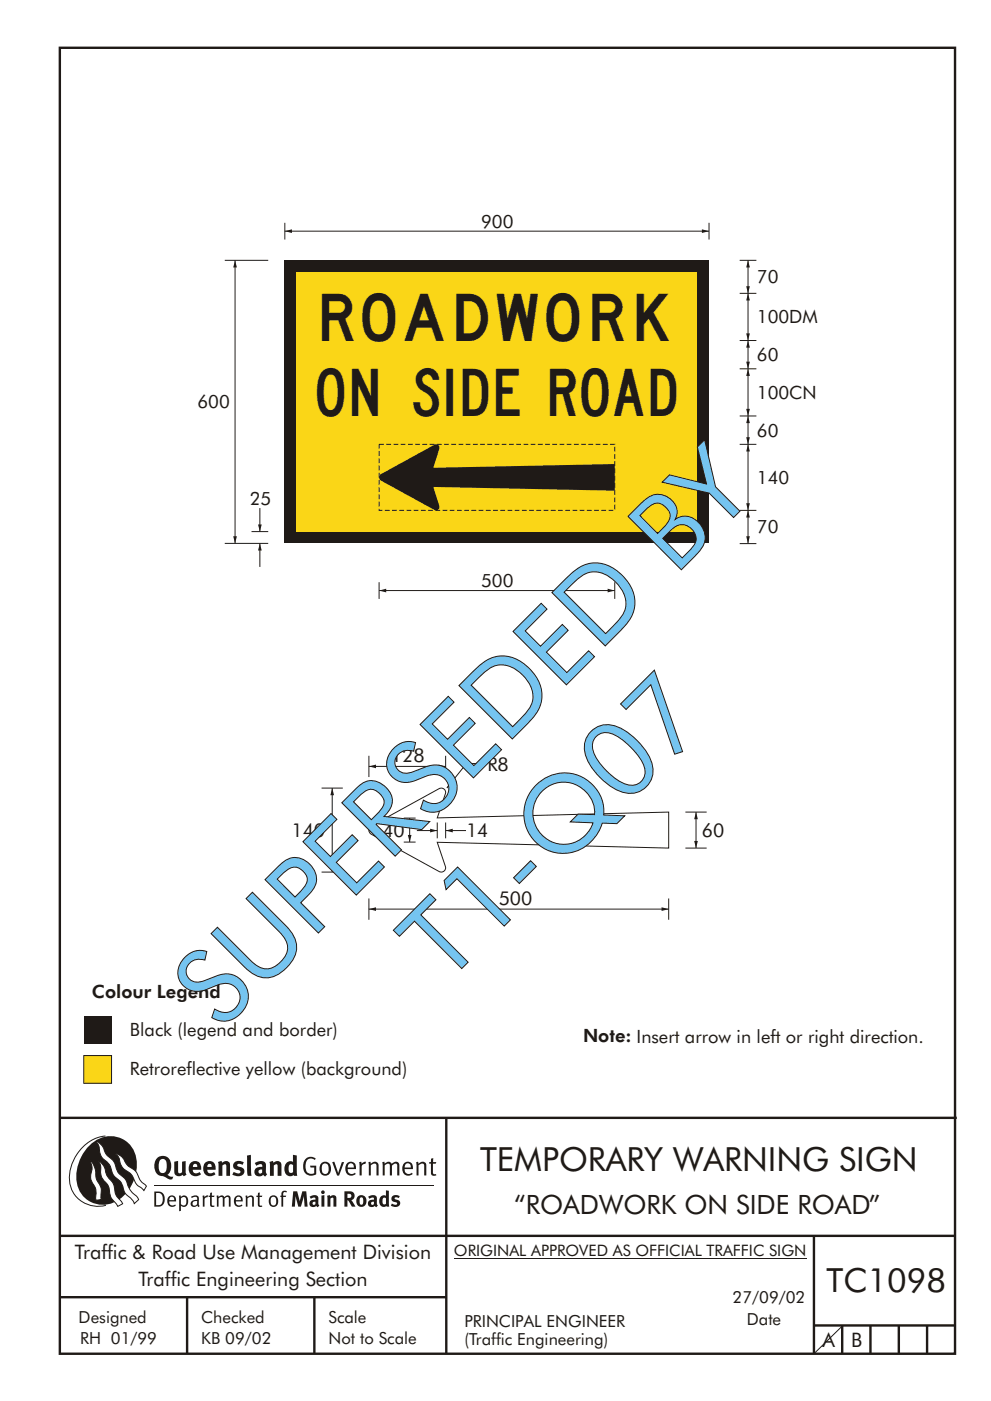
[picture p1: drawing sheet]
<svg xmlns="http://www.w3.org/2000/svg" width="210mm" height="297mm" viewBox="0 0 210 297" stroke-linecap="round" stroke-linejoin="round" font-family="sans-serif">
<g fill="none" stroke="#1f1a17" stroke-width=".51">
<path d="M12.7 10.1h189.9v276.9h-189.9zM12.7 237h190.3M94.7 236.9v50.1M12.7 262h190M12.7 275h82M39.7 275v12M66.7 275v12M172.7 262v25M172.7 281h30M178.7 281v6M184.7 281v6M190.7 281v6"/>
<path d="M196.7 281v6"/>
</g>
<path d="M96.3 266.7h74.7" fill="none" stroke="#1f1a17" stroke-width=".21"/>
<path d="M17.8 215.3h5.9v5.9h-5.9z" fill="#1f1a17"/>
<path d="M17.8 223.8h5.9v5.9h-5.9z" fill-rule="evenodd" fill="#fad617" stroke="#1f1a17" stroke-width=".21"/>
<path d="M78.3 162.5h16.2M78.6 175.3l14.4-8a.94 .94 0 0 1 1.1-.1 .94 .94 0 0 1 .4 1.1l-1.7 5.1 49.1-1.2v7.6l-49.1-1.2 1.7 5.1a.93 .93 0 0 1-.4 1.1 .93 .93 0 0 1-1.1-.1l-14.2-7.8-.4-.4-.1-.5z" fill="none" stroke="#1f1a17" stroke-width=".21"/>
<g fill="#1f1a17">
<path d="M78.3 162.5l1.5-.4v.8l-1.5-.4 1.5-.4z" fill-rule="evenodd"/>
<path d="M93 162.1l1.5 .4-1.5 .4v-.8l1.5 .4z" fill-rule="evenodd"/>
</g>
<path d="M147.7 172.2v7.6" fill="none" stroke="#1f1a17" stroke-width=".21"/>
<g fill="#1f1a17">
<path d="M147.3 178.3h.8l-.4 1.5z" fill-rule="evenodd"/>
<path d="M147.7 172.2l.4 1.5h-.8z" fill-rule="evenodd"/>
</g>
<path d="M86.9 173.5v5" fill="none" stroke="#1f1a17" stroke-width=".21"/>
<g fill="#1f1a17">
<path d="M86.5 177h.8l-.4 1.5z" fill-rule="evenodd"/>
<path d="M86.9 173.5l.4 1.5h-.8z" fill-rule="evenodd"/>
</g>
<path d="M78.3 160.2v4.5M85.7 178.5h2.5M85.7 173.5h2.5M92.8 174.4v3.3M94.5 160.2v4.5M94.5 174.4v3.3M102.3 161.9h-3.3l-4.2 5.2M145.4 179.8h4.5M145.4 172.2h4.5" fill="none" stroke="#1f1a17" stroke-width=".21"/>
<path d="M95.4 165.7l.7 .5-1.3 .9z" fill-rule="evenodd" fill="#1f1a17"/>
<path d="M94.5 176.1h4.4" fill="none" stroke="#1f1a17" stroke-width=".21"/>
<path d="M94.5 176.1l1.6-.4v.8l-1.6-.4 1.6-.4z" fill-rule="evenodd" fill="#1f1a17"/>
<path d="M88.4 176.1h4.4" fill="none" stroke="#1f1a17" stroke-width=".21"/>
<path d="M91.3 175.7l1.5 .4-1.5 .4 1.5-.4-1.5 .4z" fill-rule="evenodd" fill="#1f1a17"/>
<path d="M78.3 192.8h63.6" fill="none" stroke="#1f1a17" stroke-width=".21"/>
<g fill="#1f1a17">
<path d="M78.3 192.8l1.5-.4v.7l-1.5-.3 1.5-.4z" fill-rule="evenodd"/>
<path d="M140.4 192.4l1.5 .4-1.5 .3v-.7l1.5 .4z" fill-rule="evenodd"/>
</g>
<path d="M70.5 167.1v17.8" fill="none" stroke="#1f1a17" stroke-width=".21"/>
<g fill="#1f1a17">
<path d="M70.1 183.4h.8l-.4 1.5z" fill-rule="evenodd"/>
<path d="M70.5 167.1l.4 1.5h-.8z" fill-rule="evenodd"/>
</g>
<path d="M68.2 167.1h4.5M68.2 184.9h4.5M78.3 190.5v4.5M141.9 190.5v4.5" fill="none" stroke="#1f1a17" stroke-width=".21"/>
<g fill="#1f1a17">
<path d="M64.9 245.6a1.61 1.61 0 0 1 2.1 .1l-.2 .2a1.17 1.17 0 0 0-1.4-.1 1.17 1.17 0 0 0-.6 1.2 1.42 1.42 0 0 0 1.2 1.9l.7-.2v-1.2h-.8l-.1-.4h1.3v1.9a1.82 1.82 0 0 1-2.2-.1 1.82 1.82 0 0 1-.6-2.1l.2-.7z" fill-rule="evenodd"/>
<path d="M68.2 246.6a1.77 1.77 0 0 0 .4 2.6 1.39 1.39 0 0 0 1.4-.5 1.39 1.39 0 0 0 .2-1.5 1.19 1.19 0 0 0-2-.6zM68.5 246.8a.83 .83 0 0 1 1 .1 .83 .83 0 0 1 .2 1 .75 .75 0 0 1-.6 1 .75 .75 0 0 1-.8-.8v-.9z" fill-rule="evenodd"/>
<path d="M70.5 246.4l.4-.1 .8 2.4 .8-2.3h.5l-1.1 2.8h-.4z" fill-rule="evenodd"/>
<path d="M73.6 246.7a1.74 1.74 0 0 0 .5 2.5h.9l.5-.3-.2-.3a.89 .89 0 0 1-1.1 .2 .89 .89 0 0 1-.4-.9h1.7a1.15 1.15 0 0 0-.4-1.4 1.15 1.15 0 0 0-1.5 .2zM74 246.9a.67 .67 0 0 1 .8-.1 .67 .67 0 0 1 .3 .7h-1.3z" fill-rule="evenodd"/>
<path d="M76.2 246.4l.4-.1 .1 .5 .5-.4 .5-.1-.2 .5a.61 .61 0 0 0-.8 .6v1.8h-.4z" fill-rule="evenodd"/>
<path d="M78.1 246.4l.5-.1 .1 .5a.89 .89 0 0 1 .9-.5 .89 .89 0 0 1 .7 .8v2.1h-.4v-2.1l-.1-.3-.3-.1-.8 .4v2.1h-.4z" fill-rule="evenodd"/>
<path d="M81.1 246.4l.4-.1 .1 .4a.83 .83 0 0 1 .8-.4 .83 .83 0 0 1 .7 .5 .86 .86 0 0 1 .9-.5 .86 .86 0 0 1 .7 .8v2.1h-.4l-.1-2.3a.5 .5 0 0 0-.8 0l-.2 .2v2.1h-.5v-2.2l-.4-.3-.7 .4v2.1h-.4z" fill-rule="evenodd"/>
<path d="M85.7 246.7a1.74 1.74 0 0 0 .5 2.5h.9l.5-.3-.2-.3a.89 .89 0 0 1-1.1 .2 .89 .89 0 0 1-.4-.9h1.7a1.15 1.15 0 0 0-.5-1.4 1.15 1.15 0 0 0-1.4 .2zM86 246.9a.67 .67 0 0 1 .9-.1 .67 .67 0 0 1 .3 .7h-1.3z" fill-rule="evenodd"/>
<path d="M88.3 246.4l.4-.1 .1 .5a.89 .89 0 0 1 .9-.5 .89 .89 0 0 1 .7 .8v2.1h-.4v-2.1l-.1-.3-.3-.1-.8 .4v2.1h-.4z" fill-rule="evenodd"/>
<path d="M91.5 245.7l.4-.2v.9h.7l-.2 .3h-.5v2.1l.1 .1h.5l.1 .3a.71 .71 0 0 1-1.2-.5v-2h-.3v-.3h.3z" fill-rule="evenodd"/>
<path d="M37 246.3l.8-.2v2a.46 .46 0 0 0 .2 .7 .46 .46 0 0 0 .6-.3v-2.2l.8-.1v2.3l.2 .6-.6 .3-.2-.3a1.03 1.03 0 0 1-1.2 .2 1.03 1.03 0 0 1-.6-1z" fill-rule="evenodd"/>
<path d="M40.4 246.6a1.64 1.64 0 0 0 0 2.3 1.64 1.64 0 0 0 2.3 .1l-.4-.5a.78 .78 0 0 1-.9 .3 .78 .78 0 0 1-.5-.8h1.8a1.37 1.37 0 0 0-.6-1.6 1.37 1.37 0 0 0-1.7 .2zM41 246.9a.48 .48 0 0 1 .7-.1 .48 .48 0 0 1 .2 .6h-1z" fill-rule="evenodd"/>
<path d="M43.5 246.6a1.65 1.65 0 0 0-.2 2 1.65 1.65 0 0 0 1.9 .7l.5-.3-.3-.5a.78 .78 0 0 1-.9 .3 .78 .78 0 0 1-.5-.8h1.8a1.37 1.37 0 0 0-.6-1.6 1.37 1.37 0 0 0-1.7 .2zM44.1 246.9a.48 .48 0 0 1 .6-.1 .48 .48 0 0 1 .2 .6h-.9z" fill-rule="evenodd"/>
<path d="M46.3 246.4l.7-.3 .1 .4a.95 .95 0 0 1 1-.3 .95 .95 0 0 1 .7 .9v2.2h-.8v-2.3l-.3-.2-.5 .3v2.2h-.8z" fill-rule="evenodd"/>
<path d="M49.7 246.5a1.73 1.73 0 0 1 2-.1l-.2 .6-.6-.2a.42 .42 0 0 0-.6 .3l.2 .2a1.23 1.23 0 0 1 1.4 1 1.47 1.47 0 0 1-2.3 .9l-.3-.1 .3-.6 .7 .3a.47 .47 0 0 0 .7-.3 .87 .87 0 0 0-1-.6l-.4-.2-.1-.4z" fill-rule="evenodd"/>
<path d="M54.1 246.6l.3 .6 .3-.2a.62 .62 0 0 1 .9 0v.4a1.21 1.21 0 0 0-1.3 .3 1.21 1.21 0 0 0-.2 1.4 1.19 1.19 0 0 0 1.7 0l.5 .3 .4-.4-.3-.4v-1.3a.96 .96 0 0 0-1.3-1.1zM55 248.1l.6-.1v.6a.43 .43 0 0 1-.6 .1 .43 .43 0 0 1 0-.6z" fill-rule="evenodd"/>
<path d="M57.2 246.4l.7-.3 .1 .4a.95 .95 0 0 1 1-.3 .95 .95 0 0 1 .7 .9v2.2h-.8v-2.3l-.3-.2-.5 .3v2.2h-.8z" fill-rule="evenodd"/>
<path d="M62.2 244.8v1.6a1.29 1.29 0 0 0-1.4 .1 1.29 1.29 0 0 0-.5 1.3 1.24 1.24 0 0 0 .5 1.4 1.24 1.24 0 0 0 1.5-.1l.1 .2h.7l-.1-4.3zM61.5 246.9h.4l.3 .1v1.5l-.3 .2a.48 .48 0 0 1-.6-.5 1.52 1.52 0 0 1 .2-1.3z" fill-rule="evenodd"/>
<path d="M52.4 245l.8-.2 .2 4.5h-.8l-.1-.2z" fill-rule="evenodd"/>
</g>
<path d="M22.4 240.9a9 9 0 0 0-7.4 10.8 6.2 6.2 0 0 0 7.5 3.9M32.7 251.4h59.4" fill="none" stroke="#1f1a17" stroke-width=".21"/>
<path d="M19.1 242.7a5.7 5.7 0 0 1 6.5-1.4 5.7 5.7 0 0 1 3.4 5.7 8.6 8.6 0 0 1-6.2 8.4 5.7 5.7 0 0 1-6.5-7.1 9.9 9.9 0 0 1 2.8-5.6z" fill-rule="evenodd" fill="#1f1a17"/>
<path d="M24.4 244.6a3.1 3.1 0 0 1 2.3 2.1l.8 .8a3.2 3.2 0 0 1 2 2.3l.4 .7 1.2 1-.6 .9-.2-.3a3.5 3.5 0 0 1-1.9-2 3.8 3.8 0 0 0-2.1-2.2 3.5 3.5 0 0 1-1-2.3zM20.4 242a3.4 3.4 0 0 1 1.9 2.4l.7 .9a3.3 3.3 0 0 1 1.7 2.5 4.4 4.4 0 0 0 1.7 2l.3 .3a6.1 6.1 0 0 0 2.5 3.7l.2 .5-.9 .9a6.1 6.1 0 0 0-1.9-2.2l-.4-.7a3.6 3.6 0 0 0-1.9-2.8l-.6-1.1a3.6 3.6 0 0 0-1.9-2.8 3.7 3.7 0 0 1-.8-2.4zM21 246.2a3.4 3.4 0 0 1 1.5 2.7l.6 .9a3.8 3.8 0 0 1 1.4 3.1l.3 .8 1.2 1.5-1 .6-.5-.8a3.2 3.2 0 0 1-1.3-2.8 4.3 4.3 0 0 0-1.4-2.2 4.7 4.7 0 0 1-.5-2.9zM19.2 246.1a5.1 5.1 0 0 1 1.2 3.7l.3 .7a3.1 3.1 0 0 1 .7 3l.1 .8-1.1 .2-.1-.8a3.5 3.5 0 0 0-.9-3.2 3.6 3.6 0 0 1 .1-2.6z" fill-rule="evenodd" fill="#fff" stroke="#1f1a17" stroke-width=".21"/>
<g fill="#1f1a17">
<path d="M33.4 245.5a2.51 2.51 0 0 0 .4 3.7l.8 .2a2.78 2.78 0 0 0 2 .6l.2-.5h-.6l-.7-.4a2.56 2.56 0 0 0 0-3.8 1.83 1.83 0 0 0-2.1 .2zM34 245.9a.87 .87 0 0 1 1 0 .87 .87 0 0 1 .4 .9v.4a1.17 1.17 0 0 1-.9 1.5h-.3a2.38 2.38 0 0 1-.2-2.8z" fill-rule="evenodd"/>
<path d="M33.1 252.9v2.6a1.12 1.12 0 0 0 1.2-.3 1.12 1.12 0 0 0 .2-1.1l-.1-.6-.3-.4zM32.7 252.6h1.1a1.67 1.67 0 0 1 1.2 1.7 1.67 1.67 0 0 1-1.3 1.5h-1zM36.1 253.9l-.2 .6h1.1a.55 .55 0 0 0-.3-.7 .55 .55 0 0 0-.6 .1zM35.8 253.8a.95 .95 0 0 1 1.2-.2 .95 .95 0 0 1 .4 1.1h-1.5a.72 .72 0 0 0 .4 .8 .72 .72 0 0 0 .9-.1l.1 .2a1.15 1.15 0 0 1-1.5 0 1.15 1.15 0 0 1-.2-1.5zM38.4 254.1v1.2a.7 .7 0 0 0 .9 .1 .7 .7 0 0 0 .2-.9 .61 .61 0 0 0-.4-.7 .61 .61 0 0 0-.7 .3zM38 253.5l.3-.1 .1 .4a.95 .95 0 0 1 1.2-.1 .95 .95 0 0 1 .3 1.1 .92 .92 0 0 1-.5 1 .92 .92 0 0 1-1-.2v1.1l-.4 .1zM40.9 254.9a.5 .5 0 0 0 .2 .7 .5 .5 0 0 0 .7-.3v-.7zM40.5 253.8a1 1 0 0 1 1.7 .2v1.4l.2 .3-.2 .2-.3-.3a.78 .78 0 0 1-1.4-.1 .78 .78 0 0 1 .8-1.1h.5a.58 .58 0 0 0-.3-.7 .58 .58 0 0 0-.7 .3zM43 253.5l.3-.1 .1 .4 .3-.3h.5l-.2 .3a.52 .52 0 0 0-.6 .6v1.4h-.4zM44.6 252.9l.4-.1-.1 .7h.6l-.1 .3h-.5v1.5a.35 .35 0 0 0 .6 .3v.2a.57 .57 0 0 1-.6 .1 .57 .57 0 0 1-.3-.5v-1.6h-.3v-.3h.3zM45.9 253.5l.4-.1 .1 .4 .2-.2a.64 .64 0 0 1 1 .2 .7 .7 0 0 1 .8-.4 .7 .7 0 0 1 .5 .7v1.7h-.4v-1.7l-.2-.3-.7 .3v1.7h-.3v-1.6a.38 .38 0 0 0-.3-.5 .38 .38 0 0 0-.5 .3l-.1 .1v1.7h-.4zM50.2 253.9l-.2 .6h1.1a.55 .55 0 0 0-.2-.7 .55 .55 0 0 0-.7 .1zM49.9 253.8a.95 .95 0 0 1 1.2-.2 .95 .95 0 0 1 .4 1.1h-1.5a.72 .72 0 0 0 .4 .8 .72 .72 0 0 0 .9-.1l.1 .2a1.15 1.15 0 0 1-1.5 0 1.15 1.15 0 0 1-.2-1.5zM52.1 253.5l.3-.1 .1 .4a.72 .72 0 0 1 .8-.4 .72 .72 0 0 1 .6 .7v1.7h-.4v-1.5a.45 .45 0 0 0-.3-.6 .45 .45 0 0 0-.5 .3l-.2 .1v1.7h-.3zM54.7 252.9l.4-.1v.7h.6l-.1 .3h-.5v1.5a.35 .35 0 0 0 .5 .3v.2a.57 .57 0 0 1-.6 .1 .57 .57 0 0 1-.3-.5v-1.6h-.3v-.3h.3zM57.6 253.9l-.2 .7a.65 .65 0 0 0 .3 .9 .65 .65 0 0 0 .8-.3l.1-.1a.93 .93 0 0 0-.7-1.4zM57.3 253.8a1.12 1.12 0 0 1 1.4 0 1.12 1.12 0 0 1 .2 1.4 1.01 1.01 0 0 1-1.2 .7 1.01 1.01 0 0 1-.7-1.2zM59.9 252.6l.5-.2 .5 .2-.2 .2-.3-.1-.3 .2v.6h.6l-.1 .3h-.5v2h-.4v-2h-.2v-.3h.2zM62.2 252.6l-.3 3.2h.7l.1-2.2 .6 2.2h.5l.7-2.2 .1 2.2h.7l-.3-3.2h-.9l-.5 2.1-.5-2.1zM65.7 253.7l.3 .5a.51 .51 0 0 1 .5-.3 .51 .51 0 0 1 .4 .4v.1a.88 .88 0 0 0-1.1 .3 .88 .88 0 0 0 .2 1.1 .9 .9 0 0 0 1.1-.1l.3 .3 .4-.4-.3-.3v-1.1a.87 .87 0 0 0-.4-.8 .87 .87 0 0 0-1 .1zM66.4 254.9l.5-.1v.5l-.1 .1h-.3l-.2-.1zM68.2 253.5v2.3h.6v-2.4zM68.1 252.8a.4 .4 0 0 0 .8 0 .4 .4 0 0 0-.8 0zM69.4 253.5l.1 2.3h.6v-1.7a.33 .33 0 0 1 .4-.2 .33 .33 0 0 1 .2 .4v1.5h.7v-1.7a.75 .75 0 0 0-.6-.7 .75 .75 0 0 0-.8 .3v-.3zM73.1 252.6v3.2h.6v-1.3l.3 .2 .7 1.1h.7l-.9-1.4a.94 .94 0 0 0 .7-1 .94 .94 0 0 0-.9-.8zM73.7 253.1a.51 .51 0 0 1 .7 .1 .51 .51 0 0 1-.1 .8h-.6zM75.9 253.7a1.19 1.19 0 0 0-.1 1.8 1.19 1.19 0 0 0 1.7-.1 1.19 1.19 0 0 0 0-1.6 1.19 1.19 0 0 0-1.6-.1zM76.5 253.9h.2a.99 .99 0 0 1 0 1.5 1.06 1.06 0 0 1-.2-1.5zM78.1 253.7l.3 .5a.51 .51 0 0 1 .5-.3 .51 .51 0 0 1 .4 .4v.1a.88 .88 0 0 0-1.1 .3 .88 .88 0 0 0 .2 1.1 .9 .9 0 0 0 1.1-.1l.3 .3 .4-.4-.2-.3v-1.1a.87 .87 0 0 0-.5-.8 .87 .87 0 0 0-1 .1zM78.9 254.9l.4-.1v.5l-.1 .1h-.3l-.2-.1zM81.9 252.4v1.2a1.2 1.2 0 0 0-1.4 .5 1.2 1.2 0 0 0 .2 1.5l.5 .3 .8-.2v.1h.6l-.1-3.3zM81.4 254l.5 .1-.1 1.2a.46 .46 0 0 1-.5 0 .46 .46 0 0 1-.2-.6zM83.3 253.6a.79 .79 0 0 0-.2 1 .79 .79 0 0 0 1 .3 .33 .33 0 0 1 0 .5 .33 .33 0 0 1-.5 0l-.5-.2-.2 .4a1.15 1.15 0 0 0 1.2 .3 1.15 1.15 0 0 0 .8-1 1.49 1.49 0 0 0-1.2-.7 .4 .4 0 0 1 .3-.4 .4 .4 0 0 1 .4 .1l.2 .1 .2-.4a1.47 1.47 0 0 0-1.5 0z" fill-rule="evenodd"/>
</g>
<path d="M178.6 281.3l-5.9 5.7" fill="none" stroke="#1f1a17" stroke-width=".21"/>
<path d="M60.4 55.2h90v60h-90z" fill="#1f1a17"/>
<path d="M62.9 57.7h85v55h-85z" fill="#fad617"/>
<path d="M60.4 49h90" fill="none" stroke="#1f1a17" stroke-width=".21"/>
<g fill="#1f1a17">
<path d="M60.4 49l1.5-.4v.8l-1.5-.4 1.5-.4z" fill-rule="evenodd"/>
<path d="M148.9 48.6l1.5 .4-1.5 .4v-.8l1.5 .4z" fill-rule="evenodd"/>
</g>
<path d="M150.4 47.2v3.6M158.7 94.2v14" fill="none" stroke="#1f1a17" stroke-width=".21"/>
<g fill="#1f1a17">
<path d="M158.7 94.2l.4 1.5h-.8l.4-1.5 .4 1.5z" fill-rule="evenodd"/>
<path d="M158.3 106.7h.8l-.4 1.5 .4-1.5-.4 1.5z" fill-rule="evenodd"/>
</g>
<path d="M158.7 72.2v6" fill="none" stroke="#1f1a17" stroke-width=".21"/>
<g fill="#1f1a17">
<path d="M158.7 72.2l.4 1.5h-.8l.4-1.5 .4 1.5z" fill-rule="evenodd"/>
<path d="M158.3 76.7h.8l-.4 1.5 .4-1.5-.4 1.5z" fill-rule="evenodd"/>
</g>
<path d="M158.7 88.2v6" fill="none" stroke="#1f1a17" stroke-width=".21"/>
<g fill="#1f1a17">
<path d="M158.7 88.2l.4 1.5h-.8l.4-1.5 .4 1.5z" fill-rule="evenodd"/>
<path d="M158.3 92.7h.8l-.4 1.5 .4-1.5-.4 1.5z" fill-rule="evenodd"/>
</g>
<path d="M158.7 108.2v7" fill="none" stroke="#1f1a17" stroke-width=".21"/>
<g fill="#1f1a17">
<path d="M158.7 108.2l.4 1.5h-.8l.4-1.5 .4 1.5z" fill-rule="evenodd"/>
<path d="M158.3 113.7h.8l-.4 1.5 .4-1.5-.4 1.5z" fill-rule="evenodd"/>
</g>
<path d="M158.7 55.2v7" fill="none" stroke="#1f1a17" stroke-width=".21"/>
<g fill="#1f1a17">
<path d="M158.7 55.2l.4 1.5h-.8l.4-1.5 .4 1.5z" fill-rule="evenodd"/>
<path d="M158.3 60.7h.8l-.4 1.5 .4-1.5-.4 1.5z" fill-rule="evenodd"/>
</g>
<path d="M158.7 62.2v10" fill="none" stroke="#1f1a17" stroke-width=".21"/>
<g fill="#1f1a17">
<path d="M158.7 62.2l.4 1.5h-.8l.4-1.5 .4 1.5z" fill-rule="evenodd"/>
<path d="M158.3 70.7h.8l-.4 1.5 .4-1.5-.4 1.5z" fill-rule="evenodd"/>
</g>
<path d="M158.7 78.2v10" fill="none" stroke="#1f1a17" stroke-width=".21"/>
<g fill="#1f1a17">
<path d="M158.7 78.2l.4 1.5h-.8l.4-1.5 .4 1.5z" fill-rule="evenodd"/>
<path d="M158.3 86.7h.8l-.4 1.5 .4-1.5-.4 1.5z" fill-rule="evenodd"/>
</g>
<path d="M156.9 55.2h3.6M156.9 94.2h3.6M156.9 108.2h3.6" fill="none" stroke="#1f1a17" stroke-width=".21"/>
<path d="M80.6 100.7l11.4-6.3a.74 .74 0 0 1 .9-.1 .74 .74 0 0 1 .3 .8l-1.3 4.1 38.5-.8v5.6l-38.5-.8 1.3 4.1a.73 .73 0 0 1-.3 .8 .73 .73 0 0 1-.9-.1l-11.2-6.1a.8 .8 0 0 1-.2-1.2z" fill-rule="evenodd" fill="#1f1a17"/>
<path d="M60.4 47.2v3.6M156.9 62.2h3.6M156.9 72.2h3.6M156.9 78.2h3.6M156.9 88.2h3.6M80.4 125.2h50" fill="none" stroke="#1f1a17" stroke-width=".21"/>
<path d="M80.4 94.2h50v14h-50z" fill="none" stroke="#1f1a17" stroke-width=".21" stroke-dasharray="1 .5" stroke-linecap="butt"/>
<g fill="#1f1a17">
<path d="M80.4 125.2l1.5-.4v.8l-1.5-.4 1.5-.4z" fill-rule="evenodd"/>
<path d="M128.9 124.8l1.5 .4-1.5 .4v-.8l1.5 .4z" fill-rule="evenodd"/>
</g>
<path d="M55.1 115.2v5M156.9 115.3h3.6M80.4 123.4v3.6M130.4 123.4v3.6" fill="none" stroke="#1f1a17" stroke-width=".21"/>
<path d="M55.1 115.2l.4 1.5h-.8l.4-1.5 .4 1.5z" fill-rule="evenodd" fill="#1f1a17"/>
<path d="M55.1 107.7v5" fill="none" stroke="#1f1a17" stroke-width=".21"/>
<path d="M54.7 111.2h.8l-.4 1.5 .4-1.5-.4 1.5z" fill-rule="evenodd" fill="#1f1a17"/>
<path d="M49.9 55.2v60" fill="none" stroke="#1f1a17" stroke-width=".21"/>
<g fill="#1f1a17">
<path d="M49.9 55.2l.4 1.5h-.8l.4-1.5 .4 1.5z" fill-rule="evenodd"/>
<path d="M49.5 113.7h.8l-.4 1.5 .4-1.5-.4 1.5z" fill-rule="evenodd"/>
</g>
<path d="M47.7 55.2h9.2M47.7 115.2h9.2M53.4 112.7h3.5" fill="none" stroke="#1f1a17" stroke-width=".21"/>
<g font-size="22.4" fill="#1f1a17">
<text x="94.6" y="208.7" transform="rotate(-45 94.6 208.7)">T1-Q07</text>
<text x="46.7" y="218.7" transform="rotate(-45 46.7 218.7)">SUPERSEDED BY</text>
</g>
<g font-size="10" fill="#1f1a17">
<text x="68.3" y="72.2">ROADWORK</text>
<text x="67.3" y="88.2">ON SIDE ROAD</text>
</g>
<g font-size="7.1" fill="#1f1a17">
<text x="101.9" y="248.3">TEMPORARY WARNING SIGN</text>
<text x="175.4" y="274">TC1098</text>
</g>
<text font-size="5.6" fill="#1f1a17" x="109.1" y="257.3">“ROADWORK ON SIDE ROAD”</text>
<g font-size="4.2" fill="#1f1a17">
<text x="15.9" y="267">Traffic &amp; Road Use Management Division</text>
<text x="29.4" y="272.6">Traffic Engineering Section</text>
<text x="174.5" y="285.5">A</text>
<text x="180.6" y="285.5">B</text>
</g>
<g font-size="4" fill="#1f1a17">
<text x="82.9" y="161.5">128</text>
<text x="103.4" y="163.6">R8</text>
<text x="61.9" y="177.4">140</text>
<text x="81.1" y="177.4">40</text>
<text x="98.9" y="177.4">14</text>
<text x="148.9" y="177.5">60</text>
<text x="105.8" y="191.8">500</text>
</g>
<g font-size="3.9" fill="#1f1a17">
<text x="102.1" y="48.2">900</text>
<text x="160.6" y="60">70</text>
<text x="160.6" y="68.6">100DM</text>
<text x="160.6" y="76.6">60</text>
<text x="41.9" y="86.6">600</text>
<text x="160.6" y="84.6">100CN</text>
<text x="160.6" y="92.6">60</text>
<text x="53" y="107.1">25</text>
<text x="160.6" y="102.6">140</text>
<text x="160.6" y="113.1">70</text>
<text x="102.1" y="124.4">500</text>
<text x="19.5" y="211.6">Colour Legend</text>
<text x="27.6" y="219.8">Black (legend and border)</text>
<text x="123.7" y="221">Note: Insert arrow in left or right direction.</text>
<text x="27.6" y="228">Retroreflective yellow (background)</text>
</g>
<g font-size="3.5" fill="#1f1a17">
<text x="16.7" y="280.5">Designed</text>
<text x="42.7" y="280.5">Checked</text>
<text x="69.7" y="280.5">Scale</text>
<text x="98.5" y="281.4">PRINCIPAL ENGINEER</text>
<text x="155.4" y="276.3">27/09/02</text>
<text x="158.5" y="281">Date</text>
<text x="17" y="284.9">RH 01/99</text>
<text x="42.7" y="284.9">KB 09/02</text>
<text x="69.7" y="285">Not to Scale</text>
<text x="98.5" y="285.1">(Traffic Engineering)</text>
</g>
<text font-size="3.4" fill="#1f1a17" x="96.3" y="266.3">ORIGINAL APPROVED AS OFFICIAL TRAFFIC SIGN</text>
</svg>
